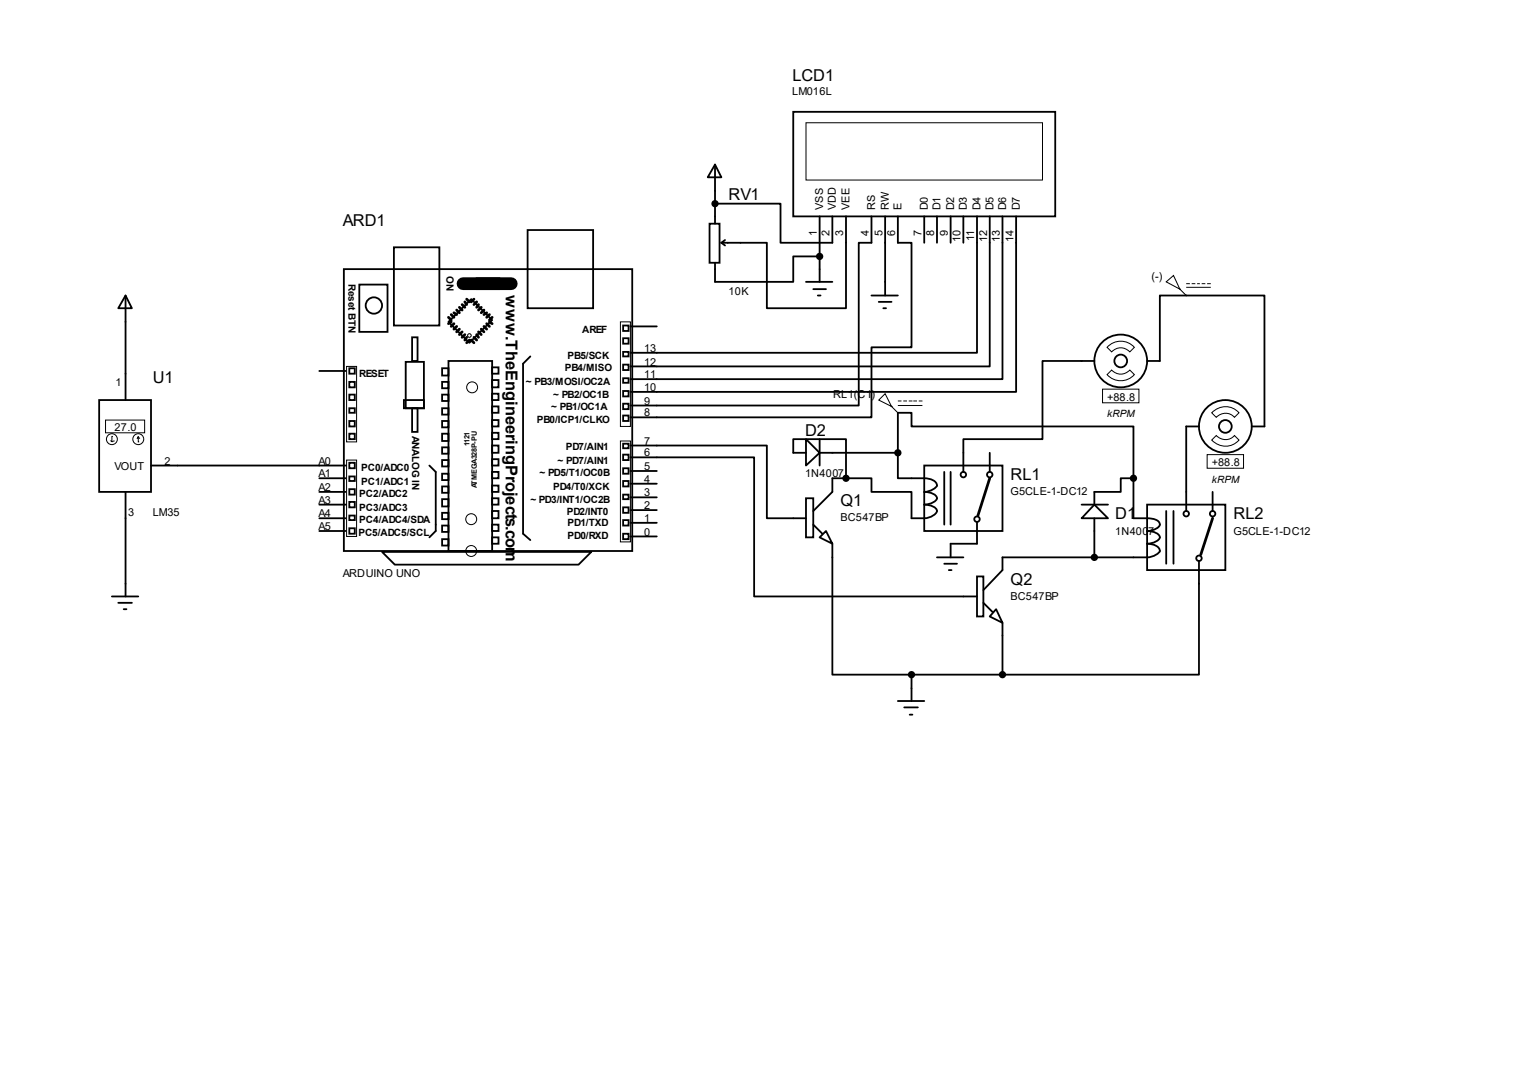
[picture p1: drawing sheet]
<svg xmlns="http://www.w3.org/2000/svg" width="297mm" height="210mm" viewBox="0 0 297 210" stroke-linecap="round" stroke-linejoin="round" font-family="sans-serif">
<g fill="none" stroke="#000" stroke-width=".35">
<path d="M138.6 31.9l1.3 2.5h-2.7zM138.6 39.5h12.7v7.6h10.1v-5.1M138.6 31.9v11.5M153.8 21.7h50.8v20.3h-50.8zM24.3 57.3l1.3 2.5h-2.7zM24.3 57.3v20.3M66.7 52.2h55.9v54.7h-55.9zM69.7 55.2h5.4v9.2h-5.4zM76.4 48h8.8v15.1h-8.8zM91.4 58l4 4.1-4.4 4.4-4-4.1zM92.4 54h4.4v2.1h-4.4zM102.3 44.6h12.7v15.2h-12.7z"/>
<path d="M137.6 43.4h1.9v7.6h-1.9zM139.9 47.1l.7 .5M140.6 46.6l-.7 .5M156.3 54.7h5.1M157.7 56.1h2.5M158.6 57.3h.5M158.9 49.7h-5.1v5h-15.2v-3.7M158.9 42v12.7M164 42v17.8h-15.3v-12.7h-8.8M169 42v5.1h-2.5v31.6h-44.3M169 57.3h5.1M170.4 58.6h2.5"/>
<path d="M171.3 59.8h.5M171.6 42v15.3M174.1 42v5.1h2.6v20.3h-7.7v13.6h-46.8M179.2 42v5.1M181.7 42v5.1M184.3 42v5.1M186.8 42v5.1M189.4 42v26.4h-67.2M191.9 42v29.1h-69.7M194.4 42v31.6h-72.2M197 42v34h-74.8M19.2 77.6h10.1v17.8h-10.1z"/>
<path d="M61.9 72h5.1M67.7 74.1h1.1v1h-1.1zM67.7 79.2h1.1v.9h-1.1zM67.7 76.6h1.1v1h-1.1zM67.7 71.4h1.1v1.1h-1.1zM78.3 77.6h3.9v1.6h-3.9zM78.7 70.2h3.5v9h-3.5zM79.9 65.4h1.1v4.6h-1.1zM79.9 79.2h1.1v4.6h-1.1zM85.7 71.4h1.3v1.4h-1.3zM85.7 74.1h1.3v1.2h-1.3zM85.7 76.6h1.3v1.2h-1.3z"/>
<path d="M85.7 79.2h1.3v1.2h-1.3zM87 70h8.4v36.9h-8.4zM95.4 71.3h1.3v1.2h-1.3zM95.4 73.7h1.3v1.4h-1.3zM95.4 76.4h1.3v1.2h-1.3zM95.4 78.8h1.3v1.3h-1.3zM102.8 69.1l-1.4 1.5v32.9l1.4 1.3M120.8 63.1h1.1v1.1h-1.1zM120.8 68.3h1.1v.8h-1.1zM120.8 70.7h1.1v1.1h-1.1zM120.8 73.4h1.1v.9h-1.1zM120.8 75.8h1.1v1.1h-1.1z"/>
<path d="M120.8 78.3h1.1v1.1h-1.1zM120.8 65.6h1.1v1.1h-1.1zM122.2 63.3h5.2M212.2 70h-10.1v15.2h-15.3v6.3M222.4 70h2.5v-12.7h20.3v25.4h-2.5M24.3 95.4v20.3M29.3 90.3h37.7M61.9 92.8h5.1M61.9 97.9h5.1M61.9 95.4h5.1M67.7 84.1h1.1v1.1h-1.1zM67.7 81.7h1.1v1h-1.1z"/>
<path d="M67.7 89.8h1.1v1h-1.1zM67.7 92.4h1.1v.9h-1.1zM67.7 94.9h1.1v1.1h-1.1zM67.7 97.4h1.1v1h-1.1zM83.3 90.3l1.2 1.2v11.5l-1.2 1.2M85.7 81.7h1.3v1.2h-1.3zM85.7 84.1h1.3v1.4h-1.3zM85.7 86.8h1.3v1.2h-1.3zM85.7 89.3h1.3v1.2h-1.3zM85.7 91.9h1.3v1.2h-1.3zM85.7 94.4h1.3v1.2h-1.3zM85.7 96.8h1.3v1.4h-1.3z"/>
<path d="M85.7 99.5h1.3v1.2h-1.3zM95.4 81.5h1.3v1.2h-1.3zM95.4 84h1.3v1.2h-1.3zM95.4 86.4h1.3v1.4h-1.3zM95.4 89.1h1.3v1.2h-1.3zM95.4 91.5h1.3v1.3h-1.3zM95.4 94.2h1.3v1.2h-1.3zM95.4 96.7h1.3v1.2h-1.3zM95.4 99.1h1.3v1.4h-1.3zM120.8 80.6h1.1v1.1h-1.1zM120.8 86.1h1.1v.9h-1.1zM120.8 88.2h1.1v1.1h-1.1z"/>
<path d="M120.8 90.8h1.1v1.1h-1.1zM120.8 93.3h1.1v1.1h-1.1zM120.8 96h1.1v.8h-1.1zM120.8 98.4h1.1v1.1h-1.1zM122.2 86.4h26.5v14.1h7.6M122.2 88.7h24v27h43.2M122.2 99h5.2M122.2 96.5h5.2M122.2 93.8h5.2M122.2 91.4h5.2M156.3 96.7h1.4v7.5h-1.4zM156.3 85.2l2.6 2.6-2.6 2.5z"/>
<path d="M156.3 87.8h-2.5v-2.6h10.2v7.6M158.9 85.2v5.1M158.9 87.8h15.2M164 92.8h-2.6v2.6l-3.7 3.7M174.1 87.8v-7.7h2.6v2.6h43.1v10.1M174.1 87.8v5h2.6a7.5 7.5 0 0 1 4.2 .4 .9 .9 0 0 1 .8 .8 .9 .9 0 0 1-.8 .9l-1.1 .5h-.6a2.29 2.29 0 0 1 2.5 1.3 2.55 2.55 0 0 1-2.5 1.2 2.29 2.29 0 0 1 2.5 1.2 2.62 2.62 0 0 1-2.5 1.4h-2.5v-5.1h-7.7v-2.6h-5M179.2 90.3h15.2v12.7h-15.2zM183.1 91.5v10.3M184.3 91.5v10.3M191.9 87.8v3.7M209.7 97.9h5.1M212.2 97.9l2.6 2.6h-5.1z"/>
<path d="M219.8 92.8h-2.5v2.6h-5.1v2.5M219.8 92.8v7.7a9.9 9.9 0 0 1 4.3 .3 .89 .89 0 0 1 .8 .9 .89 .89 0 0 1-.8 .9l-1.7 .4a2.29 2.29 0 0 1 2.5 1.2 2.55 2.55 0 0 1-2.5 1.3 2.17 2.17 0 0 1 2.5 1.4 2.92 2.92 0 0 1-2.5 1.2h-28v2.5l-3.7 3.9M222.4 97.9h15.2v12.7h-15.2zM226.1 99.1v10.3M227.5 99.1v10.3M232.5 82.7h-2.5v16.4M235.1 95.4v3.7M21.7 115.7h5.1M22.9 116.9h2.7M24 118.2h.5M61.9 103h5.1M61.9 100.5h5.1"/>
<path d="M67.7 100h1.1v.9h-1.1zM67.7 102.5h1.1v1h-1.1zM74.1 107.1h40.6l-2.5 2.4h-35.6zM85.7 102h1.3v1.2h-1.3zM85.7 104.6h1.3v1.2h-1.3zM95.4 101.8h1.3v1.2h-1.3zM95.4 104.2h1.3v1.3h-1.3zM120.8 100.9h1.1v1.1h-1.1zM120.8 103.5h1.1v1.1h-1.1zM122.2 104.1h5.2M122.2 101.4h5.2M157.7 101.8l1.8 1.7"/>
<path d="M158.9 104.2l1.3-1.2 1.2 2.5zM161.4 105.5v25.4h15.3M181.7 108.1h5.1M183.1 109.4h2.5M184 110.6h.5M189.4 111.8h1.3v7.8h-1.3zM189.4 101.2v4.3h-5.1v2.6M190.7 116.9l1.7 1.8M193.1 118.2l1.3 2.6-2.5-1.2zM212.2 100.5v7.6M232.5 108.8v22.1h-38.1M174.1 136h5.1"/>
<path d="M175.3 137.2h2.7M176.4 138.6h.5M176.7 130.9v5.1M176.7 130.9h17.7M194.4 120.8v10.1"/>
<circle cx="72.5" cy="59.3" r="1.59"/>
<circle cx="217.3" cy="70" r="5.1"/>
<circle cx="217.3" cy="70" r="1.23"/>
<circle cx="186.8" cy="92.1" r=".53"/>
<circle cx="191.9" cy="92.1" r=".53"/>
<circle cx="230" cy="99.7" r=".53"/>
<circle cx="235.1" cy="99.7" r=".53"/>
<circle cx="237.6" cy="82.7" r="5.1"/>
<circle cx="237.6" cy="82.7" r="1.23"/>
<circle cx="189.4" cy="100.7" r=".53"/>
<circle cx="232.5" cy="108.3" r=".53"/>
</g>
<circle cx="138.6" cy="39.5" r=".18" fill="#000"/>
<path d="M89.8 55h9.3" fill="none" stroke="#000" stroke-width="2.5"/>
<g fill="none" stroke="#000" stroke-width=".53">
<path d="M89.1 59.6l.5 .5M89.6 59.1l.5 .5M90.1 58.6l.4 .5M90.5 58l.5 .6M91.9 58l-.5 .6M92.4 58.6l-.5 .5M92.8 59.1l-.4 .5M93.3 59.6l-.5 .5M87 61.6l.5 .5M87.5 61l.5 .6M87.5 62.4l-.5 .4M88 60.7l.5 .3"/>
<path d="M88 62.8l-.5 .5M88.5 60.1l.6 .6M88.5 63.3l-.5 .6M89.1 63.9l-.6 .5M89.6 64.4l-.5 .5M90.1 64.9l-.5 .5M90.5 65.4l-.4 .6M91 66l-.5 .5M91.4 66l.5 .5M91.9 65.4l.5 .6M92.4 64.9l.4 .5M92.8 64.4l.5 .5"/>
<path d="M93.3 63.9l.5 .5M93.8 63.3l.6 .6M93.8 60.1l-.5 .6M94.4 62.8l.5 .5M94.4 60.7l-.6 .3M94.9 62.4l.5 .4M94.9 61l-.5 .6M95.4 61.6l-.5 .5M191.9 92.8l-2.3 7.2M235.1 100.5l-2.3 7.1"/>
</g>
<g fill="none" stroke="#000" stroke-width=".19">
<path d="M156.3 23.8h45.8v11.1h-45.8zM226.1 54.7l1.4-1.3 1.3 2.7zM229 56.1h-.2l1.2 1.2M230 55h.7M230 55.7h4.8M231.1 55h.7M232.1 55h.6M233 55h.7M234.1 55h.7M67.2 71.1h1.9v14.6h-1.9zM120.3 62.4h1.9v20.3h-1.9zM170.4 77.6l1.2-1.2 1.3 2.4z"/>
<path d="M173 78.8h-.1l1.2 1.3M174.1 77.8h.7M174.1 78.7h4.8M175.2 77.8h.7M176.2 77.8h.7M177.1 77.8h.7M178.2 77.8h.7M213.8 75.5h7v2.6h-7zM214.7 72.7l.8-.9a2.36 2.36 0 0 0 3.6 0l.9 .9a3.5 3.5 0 0 1-5.3 0zM214.7 67.4a3.5 3.5 0 0 1 5.3 0l-.9 .9a2.36 2.36 0 0 0-3.6 0zM20.5 81.5h7.5v2.5h-7.5zM21.7 85.5h-.2l.2 .2"/>
<path d="M21.9 84.7h-.2v1M22.2 85.5l-.5 .2M26.8 84.7l-.2 .3h.2M26.8 84.7l.2 .3h.2M26.8 84.7v1h.2M67.2 89.3h1.9v14.8h-1.9zM120.3 85.5h1.9v19.6h-1.9zM234.1 88.2h7v2.6h-7zM234.9 85.4l.9-.9a2.37 2.37 0 0 0 3.6 0l.8 .9a3.5 3.5 0 0 1-5.3 0zM234.9 80.1a3.5 3.5 0 0 1 5.3 0l-.8 .9a2.34 2.34 0 0 0-3.6 0z"/>
<circle cx="91" cy="65.1" r=".35"/>
<circle cx="91.5" cy="75.1" r="1.06"/>
<circle cx="21.7" cy="85.2" r="1.06"/>
<circle cx="26.8" cy="85.2" r="1.06"/>
<circle cx="91.4" cy="106.9" r="1.06"/>
<circle cx="91.4" cy="100.7" r="1.06"/>
</g>
<g fill="#000" stroke="#000" stroke-width=".35">
<circle cx="138.6" cy="39.5" r=".53"/>
<circle cx="158.9" cy="49.7" r=".53"/>
<circle cx="164" cy="92.8" r=".53"/>
<circle cx="174.1" cy="87.8" r=".53"/>
<circle cx="219.8" cy="92.8" r=".53"/>
<circle cx="212.2" cy="108.1" r=".53"/>
<circle cx="176.7" cy="130.9" r=".53"/>
<circle cx="194.4" cy="130.9" r=".53"/>
</g>
<g font-size="3.2">
<text x="153.6" y="15.7">LCD1</text>
<text x="141.3" y="38.8">RV1</text>
<text x="66.5" y="43.9">ARD1</text>
<text x="98.1" y="57.3" transform="rotate(90 98.1 57.3)">www.TheEngineeringProjects.com</text>
<text x="29.6" y="74.3">U1</text>
<text x="156.1" y="84.5">D2</text>
<text x="196" y="93.1">RL1</text>
<text x="163" y="98.2">Q1</text>
<text x="216.3" y="100.7">D1</text>
<text x="239.2" y="100.7">RL2</text>
<text x="196" y="113.4">Q2</text>
</g>
<g font-size="2.1">
<text x="153.6" y="18.5">LM016L</text>
<text x="159.6" y="40.7" transform="rotate(-90 159.6 40.7)">VSS</text>
<text x="162.1" y="40.7" transform="rotate(-90 162.1 40.7)">VDD</text>
<text x="164.7" y="40.7" transform="rotate(-90 164.7 40.7)">VEE</text>
<text x="169.7" y="40.7" transform="rotate(-90 169.7 40.7)">RS</text>
<text x="172.3" y="40.7" transform="rotate(-90 172.3 40.7)">RW</text>
<text x="174.8" y="40.7" transform="rotate(-90 174.8 40.7)">E</text>
<text x="179.9" y="40.7" transform="rotate(-90 179.9 40.7)">D0</text>
<text x="182.4" y="40.7" transform="rotate(-90 182.4 40.7)">D1</text>
<text x="185" y="40.7" transform="rotate(-90 185 40.7)">D2</text>
<text x="187.5" y="40.7" transform="rotate(-90 187.5 40.7)">D3</text>
<text x="190.1" y="40.7" transform="rotate(-90 190.1 40.7)">D4</text>
<text x="192.6" y="40.7" transform="rotate(-90 192.6 40.7)">D5</text>
<text x="195.1" y="40.7" transform="rotate(-90 195.1 40.7)">D6</text>
<text x="197.7" y="40.7" transform="rotate(-90 197.7 40.7)">D7</text>
<text x="158.4" y="45.9" transform="rotate(-90 158.4 45.9)">1</text>
<text x="160.9" y="45.9" transform="rotate(-90 160.9 45.9)">2</text>
<text x="163.5" y="45.9" transform="rotate(-90 163.5 45.9)">3</text>
<text x="168.5" y="45.9" transform="rotate(-90 168.5 45.9)">4</text>
<text x="171.1" y="45.9" transform="rotate(-90 171.1 45.9)">5</text>
<text x="173.6" y="45.9" transform="rotate(-90 173.6 45.9)">6</text>
<text x="178.7" y="45.9" transform="rotate(-90 178.7 45.9)">7</text>
<text x="181.2" y="45.9" transform="rotate(-90 181.2 45.9)">8</text>
<text x="183.8" y="45.9" transform="rotate(-90 183.8 45.9)">9</text>
<text x="186.3" y="46.9" transform="rotate(-90 186.3 46.9)">10</text>
<text x="188.9" y="46.7" transform="rotate(-90 188.9 46.7)">11</text>
<text x="191.4" y="46.9" transform="rotate(-90 191.4 46.9)">12</text>
<text x="193.9" y="46.9" transform="rotate(-90 193.9 46.9)">13</text>
<text x="196.5" y="46.9" transform="rotate(-90 196.5 46.9)">14</text>
<text x="141.3" y="57.1">10K</text>
<text x="223.3" y="54.3">(-)</text>
<text x="124.9" y="70.9">12</text>
<text x="124.9" y="68.3">13</text>
<text x="22.4" y="75">1</text>
<text x="124.9" y="75.8">10</text>
<text x="124.9" y="73.4">11</text>
<text x="161.6" y="77.3">RL1(C1)</text>
<text x="214.7" y="77.8">+88.8</text>
<text x="22.2" y="83.6">27.0</text>
<text x="124.9" y="80.8">8</text>
<text x="124.9" y="78.5">9</text>
<text x="124.9" y="88.5">6</text>
<text x="124.9" y="86.3">7</text>
<text x="22.2" y="91.2">VOUT</text>
<text x="31.9" y="90.1">2</text>
<text x="61.7" y="95.2">A2</text>
<text x="61.7" y="92.6">A1</text>
<text x="61.7" y="90.1">A0</text>
<text x="124.9" y="93.7">4</text>
<text x="124.9" y="91.2">5</text>
<text x="156.1" y="92.6">1N4007</text>
<text x="196" y="96">G5CLE-1-DC12</text>
<text x="234.9" y="90.5">+88.8</text>
<text x="24.9" y="100">3</text>
<text x="29.6" y="100.2">LM35</text>
<text x="61.7" y="100.4">A4</text>
<text x="61.7" y="97.7">A3</text>
<text x="124.9" y="101.2">1</text>
<text x="124.9" y="98.8">2</text>
<text x="124.9" y="96.3">3</text>
<text x="163" y="101.1">BC547BP</text>
<text x="61.7" y="102.8">A5</text>
<text x="124.9" y="103.9">0</text>
<text x="216.3" y="103.7">1N4007</text>
<text x="239.2" y="103.7">G5CLE-1-DC12</text>
<text x="66.5" y="112">ARDUINO UNO</text>
<text x="196" y="116.4">BC547BP</text>
</g>
<g font-size="1.9">
<text x="86.6" y="53.6" transform="rotate(90 86.6 53.6)">ON</text>
<text x="67.6" y="55" transform="rotate(90 67.6 55)">Reset BTN</text>
<text x="112.9" y="64.6">AREF</text>
<text x="109.5" y="72">PB4/MISO</text>
<text x="110.1" y="69.7">PB5/SCK</text>
<text x="69.7" y="73.2">RESET</text>
<text x="102" y="74.6">~ PB3/MOSI/OC2A</text>
<text x="107.2" y="77.3">~ PB2/OC1B</text>
<text x="104.1" y="82">PB0/ICP1/CLKO</text>
<text x="106.9" y="79.6">~ PB1/OC1A</text>
<text x="214.7" y="81">kRPM</text>
<text x="79.9" y="84.5" transform="rotate(90 79.9 84.5)">ANALOG IN</text>
<text x="108.1" y="90">~ PD7/AIN1</text>
<text x="109.7" y="87.3">PD7/AIN1</text>
<text x="70" y="94">PC1/ADC1</text>
<text x="70" y="91.4">PC0/ADC0</text>
<text x="104.6" y="92.4">~ PD5/T1/OC0B</text>
<text x="107.2" y="95.1">PD4/T0/XCK</text>
<text x="235" y="93.7">kRPM</text>
<text x="69.7" y="101.4">PC4/ADC4/SDA</text>
<text x="69.7" y="99.1">PC3/ADC3</text>
<text x="69.7" y="96.5">PC2/ADC2</text>
<text x="102.8" y="97.5">~ PD3/INT1/OC2B</text>
<text x="109.9" y="99.8">PD2/INT0</text>
<text x="69.5" y="103.9">PC5/ADC5/SCL</text>
<text x="110.1" y="104.6">PD0/RXD</text>
<text x="110.1" y="102.1">PD1/TXD</text>
</g>
<g font-size="1.4">
<text x="91" y="86.6" transform="rotate(-90 91 86.6)">1121</text>
<text x="92.4" y="94.7" transform="rotate(-90 92.4 94.7)">ATMEGA328P-PU</text>
</g>
</svg>
